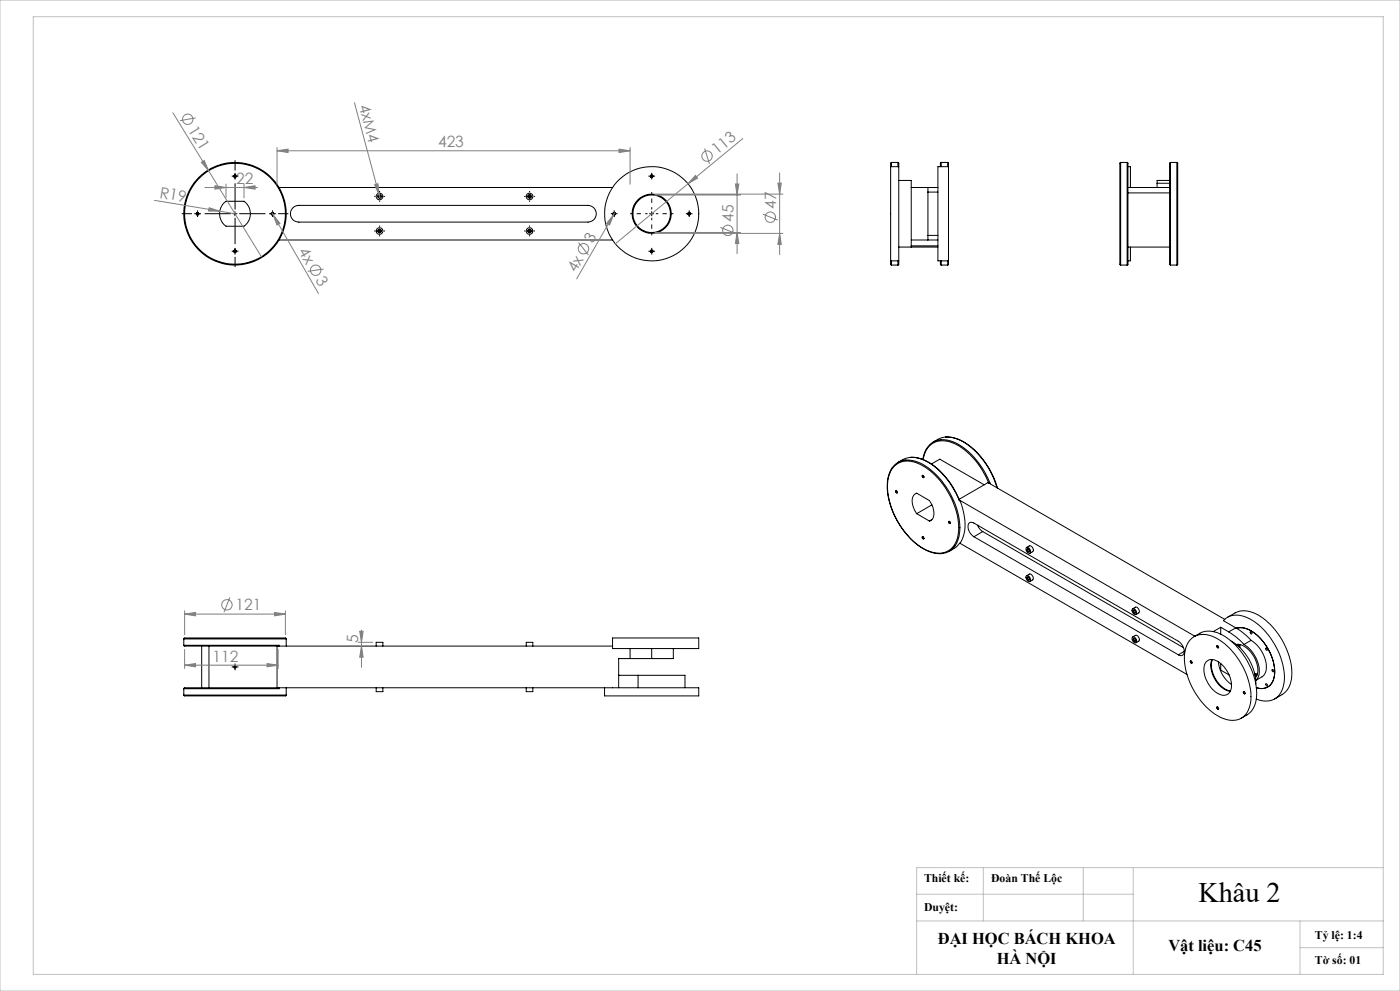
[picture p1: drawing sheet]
<svg xmlns="http://www.w3.org/2000/svg" width="420mm" height="297mm" viewBox="0 0 420 297" stroke-linecap="round" stroke-linejoin="round" font-family="sans-serif">
<g fill="none" stroke="#000" stroke-width=".3">
<path d="M69.9 52.8h1.2M70.5 52.2v1.2M83.7 56.2h100.1M113.2 58.9h1.3M113.4 59a.51 .51 0 0 1 .4-.6 .51 .51 0 0 1 .6 .5 .51 .51 0 0 1-.7 .5M113.9 58.2v1.3M158.2 58.9h1.3M158.4 59a.51 .51 0 0 1 .4-.6 .51 .51 0 0 1 .6 .5 .51 .51 0 0 1-.7 .5M158.9 58.2v1.3M194.9 52.8h1.2M195.5 52.2v1.2M267.2 49.9v28.3"/>
<path d="M267.2 49.9h2.4M267.4 48.7l-.2 .2v1M267.4 48.7v1.2M267.4 48.7h2M269.4 48.7l.2 .2v1M269.4 48.7v1.2M269.6 49.9v28.3M269.6 54.1h3.8v19.9M273.4 56.2h8M278.4 57.6v13M278.4 56.2v1.4M278.4 57.6h3"/>
<path d="M282.4 48.7l-.3 .2v1M282.4 48.7v1.2M282.4 48.7h1.9M284.3 48.7l.3 .2v1M284.3 48.7v1.2M284.6 49.9v28.3M284.6 49.9h-3.2v28.3h3.2M336.2 48.7l-.2 .2v30.3l.2 .2M336.2 48.7v30.7M336.2 48.7h1.9M338.1 48.7l.3 .2v30.4l-.3 .1M338.1 48.7v30.7"/>
<path d="M338.4 49.9h.7v6.3M338.4 56.2h12.5M338.4 57.8h12.5M347.1 54.9v1.3M347.1 54.9h3.8M350.9 54.1h-3.8v.8M351.2 48.7l-.3 .2v30.3l.3 .2M351.2 48.7v30.7M351.2 48.7h1.9M353.1 48.7l.2 .2v30.4l-.2 .1M353.1 48.7v30.7M58.6 64.1h1.3"/>
<path d="M59.3 63.4v1.3M67.3 60.7l.5-.4h5.4a4.6 4.6 0 0 1 0 7.5h-5.4a4.6 4.6 0 0 1-.5-7.1zM69.9 64.1h1.2M69.9 75.3h1.2M70.5 63.4v1.3M70.5 74.7v1.2M81.1 64.1h1.3M81.7 63.4v1.3M83.7 71.9h100.1M87.8 62.3l.9-.5 .9-.2h86.8a2.5 2.5 0 0 1 2.5 2.5 2.5 2.5 0 0 1-2.5 2.5h-86.8a2.51 2.51 0 0 1-2.3-1.6 2.51 2.51 0 0 1 .5-2.7zM113.2 69.2h1.3M113.4 69.4a.5 .5 0 0 1 .4-.7 .5 .5 0 0 1 .6 .6 .5 .5 0 0 1-.7 .4"/>
<path d="M113.9 68.6v1.2M158.2 69.2h1.3M158.4 69.4a.5 .5 0 0 1 .4-.7 .5 .5 0 0 1 .5 .6 .5 .5 0 0 1-.6 .4M158.9 68.6v1.2M183.6 64.1h1.3M184.3 63.4v1.3M194.9 64.1h1.2M194.9 75.3h1.2M195.5 63.4v1.3M195.5 74.7v1.2M206.1 64.1h1.3M206.8 63.4v1.3"/>
<path d="M267.2 78.2v1l.2 .2M267.2 78.2h2.4M267.4 78.2v1.2M267.4 79.4h2M269.4 78.2v1.2M269.6 78.2v1.1l-.2 .1M269.6 74h11.8M273.4 71.9h8M273.4 73.7h8M278.4 70.6v1.3M278.4 70.6h3M282.1 78.2v1l.3 .2"/>
<path d="M282.4 78.2v1.2M282.4 79.4h1.9M284.3 78.2v1.2M284.6 78.2v1.1l-.3 .1M336.2 79.4h1.9M338.4 74h12.5M339.1 74v4.2h-.7M351.2 79.4h1.9M268.2 139.8a6.6 6.6 0 0 1 8.3-.4 23.3 23.3 0 0 1 11.1 19.7 6.3 6.3 0 0 1-5.6 6.7 14.5 14.5 0 0 1-10.9-6.8 21 21 0 0 1-4.6-15.8l.8-2.2zM269.4 138.6a7.4 7.4 0 0 1 8.8-.2 23.3 23.3 0 0 1 9.6 11.7M273.1 137.1a13.2 13.2 0 0 1 10.2 5.4 21.8 21.8 0 0 1 4.5 7.6M276.9 137.7a5.9 5.9 0 0 1 8.5-5.1 21.7 21.7 0 0 1 11.2 12.1"/>
<path d="M278.2 134.1l-.7 1.3-.6 2.3M278.2 134.1a6.4 6.4 0 0 1 8.4-1.4 22.7 22.7 0 0 1 10.4 12.1M279.4 139.1l2.5-1.5 13.4 7.7M280 132.5a7.4 7.4 0 0 1 8.8-.2 24.4 24.4 0 0 1 10.3 13.9M283.7 131a13.2 13.2 0 0 1 10.2 5.4 25.2 25.2 0 0 1 5.3 9.9M267.7 140.2a12.8 12.8 0 0 0-.6 11.1 22.9 22.9 0 0 0 11.5 13.9l2.2 .7h1.6M267.7 140.2a6.4 6.4 0 0 1 8.4-1.4 23.1 23.1 0 0 1 11.7 21.2 6.1 6.1 0 0 1-5.3 5.9M268.7 147.1a.31 .31 0 0 1 .5 .2 .31 .31 0 0 1-.2 .4zM269 147.1h-.1a.3 .3 0 0 0-.1 .4 .3 .3 0 0 0 .4 .1M275 153.9a4.9 4.9 0 0 1-.7-5.7l.7-.4 3.8 2.2a5 5 0 0 1 .7 5.8l-.7 .4M275 153.9l3.8 2.3M276.7 142.5l.1-.1a.34 .34 0 0 1 .4 .3 .34 .34 0 0 1-.3 .4z"/>
<path d="M276.9 142.5l-.1-.1a.3 .3 0 0 0-.1 .5 .3 .3 0 0 0 .5 0M279.6 155.7l-.8 .5M279.6 151.3l-4.6 2.6M284.6 156.3a.31 .31 0 0 1 .5 .1 .31 .31 0 0 1-.2 .5zM284.9 156.3l-.1-.1a.31 .31 0 0 0-.1 .5 .31 .31 0 0 0 .5 0M288 150a15.1 15.1 0 0 1 .4 12.2l-.4 .6M288 150l70.5 40.7M288 150l-.2 .1M293.3 157.4l.5 1 1 .9M294.8 159.3l60.2 34.8M294.8 159.3l-2.6 1.6M296.6 144.7l.4 .1"/>
<path d="M296.6 144.7l-.2-.1-8.7 5M297 144.8l-.2 .1 70.6 40.7M276.7 160.8h.1a.34 .34 0 0 1 .4 .3 .34 .34 0 0 1-.3 .4zM276.9 160.9l-.1-.1a.3 .3 0 0 0-.1 .5 .3 .3 0 0 0 .5 0M288 162.8l-1.1 1.1-2.1 1.3M288 162.8l68.1 39.3M292.2 160.9a3.4 3.4 0 0 1-1.5-4.1l.5-.3 1 .3 61.3 35.4a3.3 3.3 0 0 1 1.5 4l-.5 .3-1-.3M292.2 160.9l61.3 35.3M307.8 164.2a1.04 1.04 0 0 1 1.2 .3 1.04 1.04 0 0 1 .1 1.2 1.12 1.12 0 0 1-1.3-1.5zM307.9 172.6a1.01 1.01 0 0 1 1.1 .5 1.01 1.01 0 0 1-.2 1.2 1.28 1.28 0 0 1-.9-1.7zM308 164.1l.8-.5a1.15 1.15 0 0 1 1 1.7l-.8 .5M308 172.5l.8-.5a1.19 1.19 0 0 1 1 1.8l-.8 .5"/>
<path d="M308.2 164.5a.52 .52 0 0 1 .6 .3 .52 .52 0 0 1-.2 .6l-.4-.3zM308.2 173a.5 .5 0 0 1 .6 .3 .5 .5 0 0 1-.2 .5l-.4-.3zM308.3 172.9a.48 .48 0 0 1 .5 .3 .48 .48 0 0 1-.2 .6l-.3-.3zM308.3 164.5a.46 .46 0 0 1 .5 .3 .46 .46 0 0 1-.2 .5l-.3-.3zM308.5 164.5a.34 .34 0 0 0-.2 .5 .34 .34 0 0 0 .6 .1M308.5 173h-.1a.35 .35 0 0 0-.1 .5 .35 .35 0 0 0 .6 .1M55.1 193.4l.2 .2h28.2l.2-.2M55.1 191.5l.3-.3h30.2l.3 .3M55.1 193.4h28.6M55.1 191.5h30.8M55.1 191.5v1.9M60.5 193.6v12.5"/>
<path d="M62.7 193.6v12.5M69.9 199.9h1.2M70.5 199.3v1.2M83.1 193.6v12.5M83.7 193.4v.2h100.1M85.9 191.5v2.1M112.9 193.6v-1.1h2v1.1M157.9 193.6v-1.1h1.9v1.1M183.8 191.2h25.8v3.2h-25.8zM189 197.4h6.5M189 197.4h-3.4v8.7M189 194.4v3"/>
<path d="M195.5 194.4v3M202 194.4v3h-6.5M339.7 191a1.03 1.03 0 0 1 1.1 .4 1.03 1.03 0 0 1-.1 1.2 1.25 1.25 0 0 1-1-1.6zM339.7 182.5a1.01 1.01 0 0 1 1.1 .5 1.01 1.01 0 0 1-.2 1.2 1.28 1.28 0 0 1-.9-1.7zM339.8 182.5l.8-.5a1.19 1.19 0 0 1 1 1.7l-.8 .5M339.8 190.9l.8-.5a1.17 1.17 0 0 1 1 1.8l-.8 .4M340 182.9a.47 .47 0 0 1 .6 .2 .47 .47 0 0 1-.2 .7l-.4-.4zM340 191.4a.47 .47 0 0 1 .6 .2 .47 .47 0 0 1-.2 .6l-.4-.3zM340.1 182.8a.48 .48 0 0 1 .5 .3 .48 .48 0 0 1-.2 .6l-.4-.5zM340.1 191.3a.46 .46 0 0 1 .5 .3 .46 .46 0 0 1-.2 .6l-.3-.3zM340.3 182.9a.36 .36 0 0 0-.2 .5 .36 .36 0 0 0 .5 .1M340.3 191.4v-.1a.36 .36 0 0 0-.2 .5 .36 .36 0 0 0 .5 .1"/>
<path d="M355.3 195.2l-1.8 1M357 191.8a6.3 6.3 0 0 1 8.1-.4 22 22 0 0 1 10.2 18.3 6.2 6.2 0 0 1-4.2 6.1 10.6 10.6 0 0 1-9.1-3.8 21.8 21.8 0 0 1-6.6-16.1l.6-2.3zM357.2 198.1h.1a.32 .32 0 0 1 .3 .2 .32 .32 0 0 1-.2 .4zM357.4 198.1h-.1a.3 .3 0 0 0-.1 .4 .3 .3 0 0 0 .4 .1M358.2 190.8a7.5 7.5 0 0 1 9.4 0 22 22 0 0 1 9.4 17.9 7 7 0 0 1-4.6 6.6M361.8 198.4a2.99 2.99 0 0 1 4.4 .5 8.2 8.2 0 0 1 3 8.1 2.48 2.48 0 0 1-4 .7 8.2 8.2 0 0 1-3.7-8.9zM363.6 197.7a7.9 7.9 0 0 0 2.7 8.1l1.5 1 1.3 .4M363.7 197.7a8.1 8.1 0 0 0 5.4 9.4M365.1 193.6a.31 .31 0 0 1 .4 .1 .31 .31 0 0 1-.2 .4zM365.3 193.5h-.1a.3 .3 0 0 0-.1 .4 .3 .3 0 0 0 .5 .1M365.5 198.4a9.3 9.3 0 0 0 4 6.8M366.2 188l2.4 1.4"/>
<path d="M366.2 188v2.1M366.2 198.9v1.9M366.2 188l-2.2 1.3M368.3 185l2.2-1.3a7.8 7.8 0 0 1 8.4 1.6 22.1 22.1 0 0 1 8.6 17.3 6.6 6.6 0 0 1-2.9 5.6l-2.2 1.3M368.6 189.4l2.4 1.6 2.2 2.1M369.4 192.2a15.3 15.3 0 0 1 7.3 12.8M370.7 188.2l-3.7-2.2a6.3 6.3 0 0 1 8.1-.4 21.4 21.4 0 0 1 10.1 19.1 5.6 5.6 0 0 1-8.3 4.8M370.7 188.2l.2 .1M370.7 188.2l-2.1 1.2M370.9 193.1a5.8 5.8 0 0 1 5.2 3.6 5.9 5.9 0 0 1 .6 6.4M370.9 188.3a7.9 7.9 0 0 1 7.7 3.5 14 14 0 0 1 3.6 11.3 3.8 3.8 0 0 1-5.3 3M370.9 188.3l2.3 1.6 2.1 2"/>
<path d="M371.7 193.1l-.2 .5M371.9 193.1l-.2 .7M372.1 193.2l-.2 .9M375.1 189.4a.33 .33 0 0 1 .4 .2 .33 .33 0 0 1-.2 .4zM375.3 191.9a9.5 9.5 0 0 1 4.4 9.4l-.7 1.2-2.3 1.4a5.7 5.7 0 0 0 .2-6.5 9.8 9.8 0 0 0-3.7-4.3M375.3 191.9l-2.1 1.2M379.8 194.2h.1a.34 .34 0 0 1 .3 .3 .34 .34 0 0 1-.2 .4l-.3-.4zM55.1 208.3l.2 .3h30.4l.2-.3M55.1 206.4l.3-.3h28l.3 .3M55.1 208.3h30.8M55.1 206.4h28.6M55.1 206.4v1.9"/>
<path d="M85.9 206.1v2.2M112.9 206.1v1.2h2v-1.2M157.9 206.1v1.2h1.9v-1.2M181.4 206.1v2.5h28.2v-2.5h-125.9v.3M185.6 202.4h5.8M191.4 202.4h14.1v3.7M191.4 202.4v3.7M365.1 211.9a.33 .33 0 0 1 .4 .2 .33 .33 0 0 1-.2 .4l-.2-.3zM365.3 211.9l-.1-.1a.31 .31 0 0 0-.1 .5 .31 .31 0 0 0 .5 0M366.2 200.8l2.5 1.5M366.2 200.8l-.1 .1M373.1 207.3h.1a.34 .34 0 0 1 .3 .2 .34 .34 0 0 1-.2 .4z"/>
<path d="M373.3 207.3h-.1a.3 .3 0 0 0-.1 .4 .3 .3 0 0 0 .4 0M376.4 201.8l.8 .2M376.5 202.1l.7 .1M376.5 202.3l.5 .2M379.7 205a.33 .33 0 0 1 .4 .1 .33 .33 0 0 1-.1 .5zM381.7 200.7h.1a.34 .34 0 0 1 .3 .2 .34 .34 0 0 1-.2 .4z"/>
<circle cx="70.5" cy="52.8" r=".38"/>
<circle cx="70.5" cy="52.8" r=".31"/>
<circle cx="113.9" cy="58.9" r=".41"/>
<circle cx="113.9" cy="58.9" r="1"/>
<circle cx="113.9" cy="58.9" r=".51"/>
<circle cx="158.9" cy="58.9" r=".5"/>
<circle cx="158.9" cy="58.9" r=".99"/>
<circle cx="158.9" cy="58.9" r=".41"/>
<circle cx="195.5" cy="52.8" r=".38"/>
<circle cx="195.5" cy="52.8" r=".39"/>
<circle cx="195.5" cy="52.8" r=".31"/>
<circle cx="59.2" cy="64.1" r=".38"/>
<circle cx="59.2" cy="64.1" r=".31"/>
<circle cx="70.5" cy="64.1" r="15.1"/>
<circle cx="70.5" cy="75.3" r=".38"/>
<circle cx="70.5" cy="64.1" r="15.4"/>
<circle cx="70.5" cy="75.3" r=".31"/>
<circle cx="81.7" cy="64.1" r=".38"/>
<circle cx="81.7" cy="64.1" r=".31"/>
<circle cx="113.9" cy="69.2" r=".41"/>
<circle cx="113.9" cy="69.2" r="1"/>
<circle cx="113.9" cy="69.3" r=".51"/>
<circle cx="158.9" cy="69.2" r=".99"/>
<circle cx="158.9" cy="69.3" r=".5"/>
<circle cx="158.9" cy="69.2" r=".41"/>
<circle cx="184.3" cy="64.1" r=".39"/>
<circle cx="184.3" cy="64.1" r=".31"/>
<circle cx="195.5" cy="64.1" r="14.1"/>
<circle cx="195.5" cy="75.3" r=".37"/>
<circle cx="195.5" cy="64.1" r="5.6"/>
<circle cx="195.5" cy="64.1" r="5.9"/>
<circle cx="195.5" cy="75.3" r=".39"/>
<circle cx="195.5" cy="75.3" r=".31"/>
<circle cx="206.7" cy="64.1" r=".38"/>
<circle cx="206.8" cy="64.1" r=".32"/>
<circle cx="70.5" cy="199.9" r=".38"/>
</g>
<g fill="none" stroke="#808080" stroke-width=".3">
<path d="M51.9 33.8l26.5 43.1M58.7 35.3l-4.7 .9M106.3 30.8l7.4 27.6M60.4 48.6l.9-.5 1.3 3.1zM61.5 56.2h15.8M64.5 55.7l3.3 .5-3.3 .5zM67.8 55.2v4.1M73.2 56.2l3.3-.5v1zM73.2 55.2v4.1M83.1 45.2l3.3-.5v1zM83.1 44.2v11M83.1 45.2h105.9"/>
<path d="M112.4 55.3l1-.2 .3 3.3zM113.7 58.4l.3 1M185.7 44.7l3.3 .5-3.3 .5zM189 44.2v11M196.5 58.5h25.6M196.5 58.2h38.4M208.6 52.6l.7 .8-2.9 1.7zM211.4 44.5l1.4 4.6M220.6 55.1h1.1l-.6 3.4zM221.1 52.1v23.9M222.8 41.5l-38.2 31.6M233.4 54.9h1l-.5 3.3z"/>
<path d="M233.9 51.8v24.5M46.3 60l19.6 3.3M62.8 62.3l3.1 1-3.3-.1zM65.9 63.3l4.6 .8M81.6 63.8l.3 .5M81.9 64.3l2.1 2.7-.9 .4zM81.9 64.3l13.6 23.6M173.6 72.7l2.9 3.7M184.1 64.3l-1.2 3.1-.9-.4zM184.1 64.3l-11.1 19.3M184.4 63.8l-.3 .5M196.5 69.7h25.6"/>
<path d="M196.5 70h38.4M216.1 68.2l4.5 1.7M221.1 69.7l.6 3.3h-1.1zM228.9 64.2l4.4 1.8M233.9 70l.5 3.2h-1zM97.1 80.6l-4.8 .7M69 179l-1.8 4.5M55.4 184l3.3-.5v1.1zM55.4 199.4l3.3-.5v.9zM55.4 183.1v7.1M55.4 194.7v5.6M55.4 184h30.2"/>
<path d="M55.4 199.4h28M80.1 198.9l3.3 .5-3.3 .4zM82.3 183.5l3.3 .5-3.3 .6zM83.4 194.7v5.6M85.6 183.1v7.1M107.4 192.5h4.5M107.9 189.2h1l-.5 3.3zM108.4 188.8v11.2M108.4 193.6l.5 3.4h-1z"/>
<circle cx="56.3" cy="35.7" r="1.57"/>
<circle cx="212.1" cy="46.8" r="1.56"/>
<circle cx="175.1" cy="74.5" r="1.55"/>
<circle cx="218.3" cy="69" r="1.56"/>
<circle cx="231.1" cy="65.1" r="1.55"/>
<circle cx="94.7" cy="81" r="1.56"/>
<circle cx="68.1" cy="181.3" r="1.56"/>
</g>
<g fill="none" stroke="#000" stroke-width=".3" stroke-dasharray="15.2 1.3 1.3 1.3" stroke-linecap="butt">
<path d="M69.9 52.8h-.4M70.5 52.2v-.4M70.5 53.4v.4M71.1 52.8h.4M112.6 58.9h-.3M113.9 57.6v-.4M115.1 58.9h.4M157.6 58.9h-.3M158.9 57.6v-.4M160.1 58.9h.4M194.9 52.8h-.4M195.5 52.2v-.4"/>
<path d="M195.5 53.4v.4M196.1 52.8h.4M58.6 64h-.3M59.3 63.4v-.4M59.3 64.7v.3M59.9 64h.4M69.9 75.3h-.4M70.5 74.7v-.4M70.5 75.9v.4M71.1 75.3h.4M81.1 64h-.3M81.8 63.4v-.4"/>
<path d="M81.8 64.7v.3M82.4 64h.4M112.6 69.2h-.3M113.9 60.1v.4M113.9 68v-.4M113.9 70.5v.3M115.1 69.2h.4M157.6 69.2h-.3M158.9 60.1v.4M158.9 68v-.4M158.9 70.5v.3M160.1 69.2h.4"/>
<path d="M183.6 64h-.3M184.3 63.4v-.4M184.3 64.7v.3M184.9 64h.4M194.9 75.3h-.4M195.5 74.7v-.4M195.5 75.9v.4M196.1 75.3h.4M206.1 64h-.3M206.8 63.4v-.4M206.8 64.7v.3M207.4 64h.4"/>
<path d="M69.9 199.9h-.4M70.5 199.2v-.3M71.1 199.9h.4M70.5 200.5v.4"/>
</g>
<path d="M194.3 64h-5.3M195.5 62.8v-5.3M195.5 65.3v5.2M196.8 64h5.2" fill="none" stroke="#000" stroke-width=".3" stroke-dasharray="15.2 1.3 1.3 1.3" stroke-dashoffset="14.5" stroke-linecap="butt"/>
<path d="M69.3 64h-14.8M70.5 62.8v-14.8M70.5 65.3v14.7M71.8 64h14.7" fill="none" stroke="#000" stroke-width=".3" stroke-dasharray="15.2 1.3 1.3 1.3" stroke-dashoffset="7.4" stroke-linecap="butt"/>
<path d="M0 0h420v297h-420zM10 5h405v287h-405zM275 276h140M275 268h65M295 260v16M325 260v16M340 260v32M390 276v16M415 260h-140v32M390 284h25" fill="none" stroke="#c0c0c0" stroke-width=".3"/>
<g fill="#808080">
<path d="M112.4 55.3l1-.2 .3 3.3z"/>
<path d="M60.4 48.6l.9-.5 1.3 3.1z"/>
<path d="M62.8 62.3l3.1 1-3.3-.1z"/>
<path d="M208.6 52.6l.7 .8-2.9 1.7z"/>
<path d="M184.1 64.3l-1.2 3.1-.9-.4z"/>
<path d="M81.9 64.3l2.1 2.7-.9 .4z"/>
<path d="M185.7 44.7l3.3 .5-3.3 .5zM83.1 45.2l3.3-.5v1zM82.3 183.5l3.3 .5-3.3 .6zM55.4 184l3.3-.5v1.1zM80.1 198.9l3.3 .5-3.3 .4zM55.4 199.4l3.3-.5v.9z"/>
<path d="M73.2 56.2l3.3-.5v1zM64.5 55.7l3.3 .5-3.3 .5z"/>
<path d="M220.6 55.1h1.1l-.6 3.4zM221.1 69.7l.6 3.3h-1.1zM233.4 54.9h1l-.5 3.3zM233.9 70l.5 3.2h-1zM107.9 189.2h1l-.5 3.3zM108.4 193.6l.5 3.4h-1z"/>
</g>
<text font-size="8.5" x="359.5" y="270.3">Khâu 2</text>
<g font-size="4.9">
<text x="281.3" y="283.1">ĐẠI HỌC BÁCH KHOA</text>
<text x="350.5" y="285.1">Vật liệu: C45</text>
<text x="299" y="289">HÀ NỘI</text>
</g>
<g font-size="4.7" fill="#808080">
<text x="107.6" y="31.7" transform="rotate(75 107.6 31.7)">4xM4</text>
<text x="56.2" y="38.8" transform="rotate(58 56.2 38.8)">121</text>
<text x="131.4" y="44.2">423</text>
<text x="215.2" y="46.5" transform="rotate(-39 215.2 46.5)">113</text>
<text x="47.8" y="59.3" transform="rotate(9 47.8 59.3)">R19</text>
<text x="70.8" y="55.2">22</text>
<text x="232.8" y="62.5" transform="rotate(-90 232.8 62.5)">47</text>
<text x="220.1" y="66.5" transform="rotate(-90 220.1 66.5)">45</text>
<text x="89.5" y="75.3" transform="rotate(60 89.5 75.3)">4x</text>
<text x="177.8" y="73.2" transform="rotate(-60 177.8 73.2)">3</text>
<text x="172.8" y="81.9" transform="rotate(-60 172.8 81.9)">4x</text>
<text x="94.5" y="84" transform="rotate(60 94.5 84)">3</text>
<text x="70.7" y="183">121</text>
<text x="107.4" y="192.7" transform="rotate(-90 107.4 192.7)">5</text>
<text x="63.8" y="198.3">112</text>
</g>
<g font-size="3.5">
<text x="277.2" y="264.4">Thiết kế:</text>
<text x="297.3" y="264.4">Đoàn Thế Lộc</text>
<text x="277.2" y="273">Duyệt:</text>
<text x="394.5" y="281.4">Tỷ lệ: 1:4</text>
<text x="394.5" y="289">Tờ số: 01</text>
</g>
</svg>
